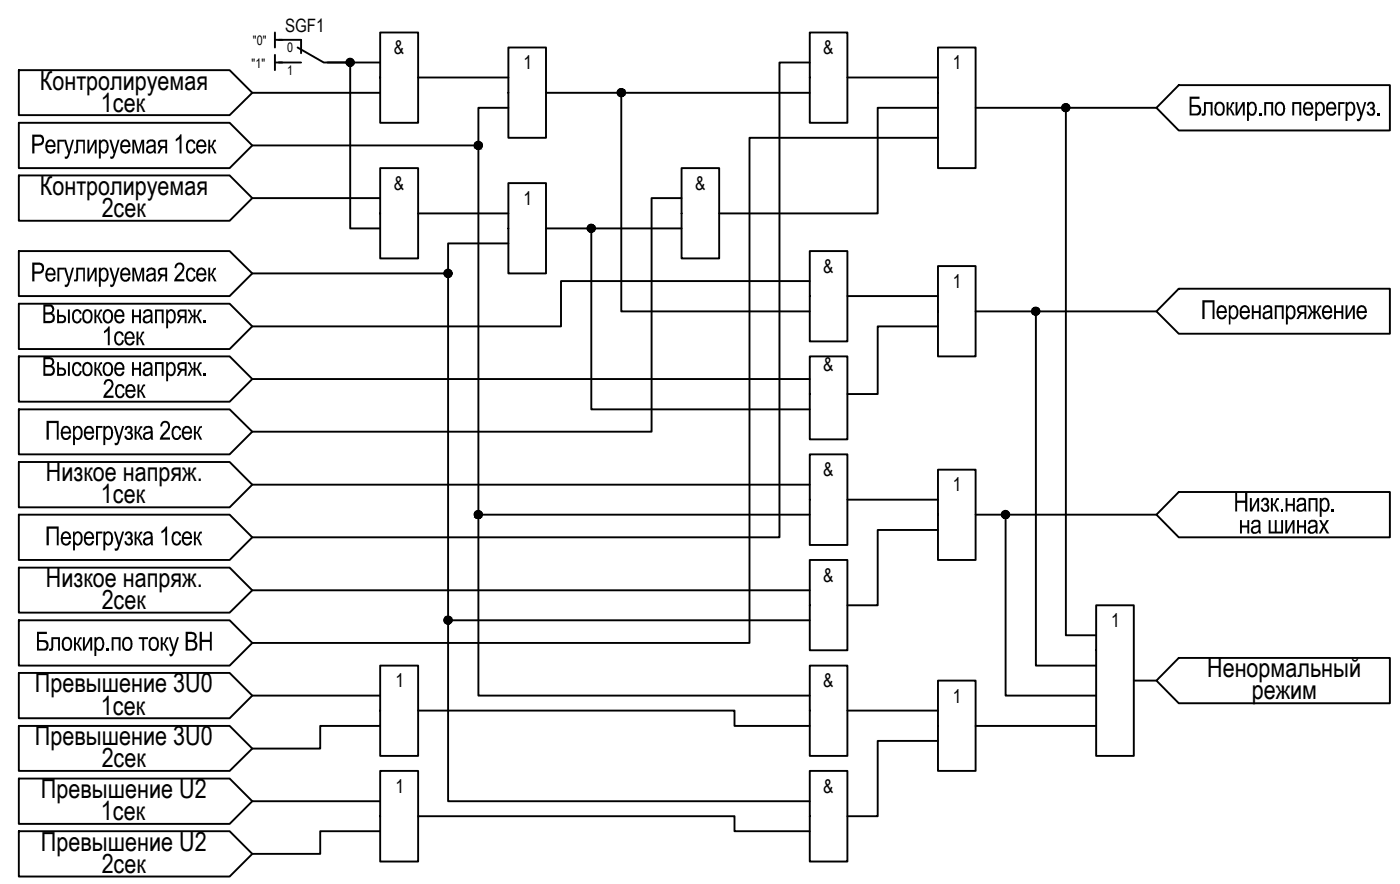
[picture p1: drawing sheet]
<svg xmlns="http://www.w3.org/2000/svg" width="186mm" height="117mm" viewBox="0 0 186 117" stroke-linecap="round" stroke-linejoin="round" font-family="sans-serif">
<!-- layer: 0 -->
<g fill="#000">
<path d="M7.6 18.5h.9v.3h-.6v1.6h-.3zM10.1 18.5h1.2v1.9h-.2v-1.6h-.7v1a.39 .39 0 0 1-.4 .6h-.2v-.3l.3-.1zM11.6 18.5h.3v1.4l.6-1.4h.3v1.9h-.2v-1.4l-.7 1.4h-.3zM17.6 18.5h.4l.4 1.5 .4-1.5h.3v1.9h-.2v-1.5l-.4 1.5h-.3l-.4-1.6v1.6h-.2zM27.6 18.5h.3v.8a.67 .67 0 0 0 .4-.6l.1-.2h.3v.3h-.2l-.2 .5a.18 .18 0 0 0-.1 .2 .18 .18 0 0 0 .2 .1l.3 .8h-.3l-.3-.8-.1-.1h-.1v.9h-.3zM162.8 13.5h.3v.8h.1l.1-.3a.52 .52 0 0 1 .4-.5h.1v.3h-.2l-.3 .6 .2 .2 .4 .7h-.3l-.4-.8h-.1v.8h-.3zM164 13.5h.3v1.4l.6-1.4h.3v1.8h-.2v-1.3l-.7 1.3h-.3zM167.1 15h.3v.3h-.3zM167.8 13.5h1.2v1.8h-.3v-1.5h-.6v1.5h-.3zM171.5 13.5h1.2v1.8h-.2v-1.5h-.7v1.5h-.3zM177.6 13.5h.9v.3h-.6v1.5h-.3zM180 13.5h.3l.4 1.5 .4-1.5h.3l-.7 2a.47 .47 0 0 1-.6 .5v-.3a.32 .32 0 0 0 .4 0 .32 .32 0 0 0 .1-.3z"/>
<path d="M181.6 13.6l.2-.1a.52 .52 0 0 1 .6 .2 .52 .52 0 0 1-.1 .7 .57 .57 0 0 1-.1 1 .57 .57 0 0 1-.8-.6h.2a.33 .33 0 0 0 .4 .3 .33 .33 0 0 0 .2-.4l-.1-.2h-.2v-.2a.28 .28 0 0 0 .3-.2 .28 .28 0 0 0-.2-.4 .28 .28 0 0 0-.3 .3h-.3zM7.6 35.5h.9v.3h-.6v1.5h-.3zM8.5 18.5h.3l.3 1.5 .5-1.5h.2l-.6 2.2a.46 .46 0 0 1-.6 .3v-.3a.32 .32 0 0 0 .4-.3zM8.5 35.5h.3l.3 1.5 .5-1.5h.2l-.6 2.1a.46 .46 0 0 1-.6 .5v-.3h.2l.3-.5zM10.1 35.5h1.2v1.8h-.2v-1.5h-.7v.9a.53 .53 0 0 1-.3 .6h-.3v-.2a.24 .24 0 0 0 .3-.1 .24 .24 0 0 0 0-.3zM11.6 35.5h.3v1.4l.6-1.4h.3v1.8h-.2v-1.3l-.7 1.3h-.3zM14.5 18.5h.3l.4 1.5 .4-1.5h.3l-.7 2.2a.41 .41 0 0 1-.6 .3v-.3a.34 .34 0 0 0 .5-.3zM14.5 35.5h.3l.4 1.5 .4-1.5h.3l-.7 2.1a.46 .46 0 0 1-.6 .5v-.3a.35 .35 0 0 0 .4-.1 .35 .35 0 0 0 .1-.4zM17.6 35.5h.4l.4 1.5 .4-1.5h.3v1.8h-.2v-1.4l-.4 1.4h-.3l-.4-1.5v1.5h-.2zM27.6 35.5h.3v.8a.47 .47 0 0 0 .3-.5l.2-.2 .3-.1v.3h-.3l-.1 .5-.1 .1 .2 .3 .3 .6h-.3l-.3-.7-.2-.1v.8h-.3zM6.2 55.8h1.6v2.5h-.3v-2.2h-1v2.2h-.3zM12.7 56.5h.9v.3h-.6v1.5h-.3z"/>
<path d="M15.1 56.5h.3l.4 1.5 .4-1.5h.3l-.7 2a.47 .47 0 0 1-.6 .5v-.2a.35 .35 0 0 0 .4-.1 .35 .35 0 0 0 .1-.4zM16.6 56.7a.53 .53 0 0 1 .8-.1 .53 .53 0 0 1 0 .8h.1a.58 .58 0 0 1-.2 1 .58 .58 0 0 1-.8-.6h.2a.33 .33 0 0 0 .5 .3 .33 .33 0 0 0 0-.6h-.3v-.2a.27 .27 0 0 0 .4-.2 .27 .27 0 0 0-.1-.3 .27 .27 0 0 0-.4 .2v.1l-.2-.1zM17.5 41.1h.3v.7h.7v-.7h.2v1.8h-.2v-.8h-.7v.8h-.3zM17.5 48h.3v.8h.7v-.8h.2v1.9h-.2v-.8h-.7v.8h-.3zM17.9 56.5h.2v.8a.47 .47 0 0 0 .4-.5l.1-.2 .3-.1v.3h-.2l-.2 .5-.1 .1 .3 .3 .3 .6h-.3l-.4-.7-.1-.1-.1 .8h-.2zM18.1 44h.3v.8l.1-.1 .2-.2a.51 .51 0 0 1 .4-.5v.2l-.2 .1-.1 .5-.2 .1 .3 .2 .3 .7h-.3l-.4-.8h-.1v.8h-.3zM18.2 51h.3v.8l.2-.1 .1-.2a.5 .5 0 0 1 .5-.5v.3a.23 .23 0 0 0-.3 .2l-.1 .3-.2 .1h.2l.4 .9h-.2l-.5-.8h-.1v.8h-.3zM20.6 41.1h1.1v1.8h-.2v-1.6h-.7v1.6h-.2zM20.6 48h1.1v1.9h-.2v-1.6h-.7v1.6h-.2zM25.7 56.5h.3v.8l.2-.1 .1-.3a.38 .38 0 0 1 .5-.4v.3a.74 .74 0 0 0-.5 .6h-.1l.3 .3 .3 .6h-.3l-.3-.6-.2-.2v.8h-.3zM24.9 41.1a.67 .67 0 0 1 .6 .6l.2 .2v-.8h.3v.8l.1-.1 .1-.2a.59 .59 0 0 1 .5-.5l.1 .2-.3 .1-.1 .4-.2 .1 .3 .3 .3 .7h-.3l-.5-.9v.9h-.3v-.9l-.2 .2-.4 .7h-.2l.3-.7 .3-.3-.2-.1-.2-.4-.2-.1zM24.9 48a.59 .59 0 0 1 .5 .6l.1 .2h.2v-.8h.3v.8h.2l.1-.3a.44 .44 0 0 1 .5-.5v.3a.23 .23 0 0 0-.3 .2l-.1 .3-.2 .1 .3 .3 .3 .7h-.3l-.3-.7-.2-.2v.9h-.3v-.9l-.3 .2-.3 .7h-.2l.3-.8 .3-.2-.2-.1-.1-.3a.18 .18 0 0 0-.1-.2 .18 .18 0 0 0-.2 0z"/>
<path d="M169.2 40.5h1.2v1.8h-.3v-1.5h-.6v1.5h-.3zM173.6 40.5a.51 .51 0 0 1 .5 .6l.1 .2h.1v-.8h.3v.8h.2l.1-.3a.5 .5 0 0 1 .5-.5v.3a.23 .23 0 0 0-.3 .2l-.1 .3-.2 .1 .3 .3 .3 .6h-.2l-.4-.7-.2-.1v.8h-.3v-.8l-.1 .1-.4 .7h-.3l.4-.7 .2-.2-.3-.4a.18 .18 0 0 0 0-.2 .18 .18 0 0 0-.2 0zM177.1 40.5h.2v.8h.8v-.8h.2v1.8h-.2v-.8h-.8v.8h-.2zM178.6 40.5h.3v1.4l.7-1.4h.2v1.8h-.2v-1.3l-.7 1.3h-.3zM6.2 69.8h1.6v2.5h-.3v-2.2h-1v2.2h-.3zM12.7 70.5h.9v.3h-.6v1.5h-.3zM15.1 70.5h.3l.4 1.5 .4-1.5h.3l-.7 2.1a.42 .42 0 0 1-.6 .4v-.2a.35 .35 0 0 0 .4-.1 .35 .35 0 0 0 .1-.4zM16.7 70.6a.54 .54 0 0 1 .8 .1 .54 .54 0 0 1-.1 .7l.2 .2v.4a.56 .56 0 0 1-.6 .4 .56 .56 0 0 1-.5-.6l.2-.1a.34 .34 0 0 0 .4 .4 .34 .34 0 0 0 .3-.5l-.1-.1h-.4v-.2a.29 .29 0 0 0 .5-.1 .29 .29 0 0 0-.2-.4 .29 .29 0 0 0-.4 .2h-.2zM17.9 70.5h.2v.8a.67 .67 0 0 0 .4-.6l.1-.1 .3-.1v.3l-.2 .1-.2 .3-.1 .2 .2 .3 .4 .6h-.3l-.4-.7-.1-.1-.1 .8h-.2zM25.7 70.5h.3v.8a.54 .54 0 0 0 .4-.5l.2-.3h.2v.3a.44 .44 0 0 0-.4 .4l-.2 .2 .3 .2 .3 .7h-.3l-.3-.6-.1-.2h-.1v.8h-.3zM164 65.4h.2v1h1.1v-1h.3v2.5h-.3v-1.2h-1.1v1.2h-.2zM164.6 69h.2v.7h.8v-.7h.2v1.8h-.2v-.8h-.8v.8h-.2z"/>
<path d="M165.9 66.1h.3v1.3l.7-1.3h.2v1.8h-.2v-1.4l-.7 1.4h-.3zM167.5 66.2h.1a.51 .51 0 0 1 .7 0 .51 .51 0 0 1 0 .7 .57 .57 0 0 1-.1 1 .57 .57 0 0 1-.9-.6h.3a.34 .34 0 0 0 .3 .3 .34 .34 0 0 0 .3-.3l-.1-.2-.3-.1v-.2a.28 .28 0 0 0 .4-.2 .28 .28 0 0 0-.3-.3 .28 .28 0 0 0-.3 .3l-.2-.1zM168.4 69h.3v1.5h.5v-1.5h.3v1.5h.6v-1.5h.2v1.8h-1.9zM168.7 66.1h.3v.7h.2l.1-.3a.44 .44 0 0 1 .4-.4h.1v.2a.19 .19 0 0 0-.2 0 .19 .19 0 0 0-.1 .2l-.1 .3-.2 .2 .2 .1 .4 .8h-.3l-.4-.9h-.1v.9h-.3zM170.6 69h.3v1.4l.7-1.4h.2v1.8h-.2v-1.4l-.7 1.4h-.3zM172.2 69h.2v.7h.7v-.7h.3v1.8h-.3v-.8h-.7v.8h-.2zM173.7 66.1h1.2v1.8h-.3v-1.6h-.7v1.6h-.2zM175.1 69h.3l.3 .6 .4-.6h.3l-.5 .8 .5 1h-.3l-.4-.7-.4 .7h-.2l.5-1zM9.8 84.5h.3v.8l.2-.1v-.2a.52 .52 0 0 1 .5-.5v.3h-.2l-.1 .5-.2 .1 .2 .2 .4 .7h-.3l-.4-.8h-.1v.8h-.3zM11 84.5h.3v1.4l.6-1.4h.3v1.8h-.2v-1.3l-.7 1.3h-.3zM14.1 86h.3v.3h-.3zM14.8 84.5h1.2v1.8h-.3v-1.5h-.6v1.5h-.3z"/>
<path d="M18.4 84.5h1.2v.3h-.5v1.5h-.2v-1.5h-.5zM21.3 84.5h.3v.8a.47 .47 0 0 0 .3-.5l.2-.2 .3-.1v.3h-.3v.4a.24 .24 0 0 0-.2 .2 .24 .24 0 0 0 .2 .2l.3 .7h-.3l-.4-.8h-.1v.8h-.3zM22.4 84.5h.3l.4 1.5 .4-1.5h.3l-.7 2.1a.4 .4 0 0 1-.6 .4v-.3a.34 .34 0 0 0 .4-.3zM26.5 83.8h.3v1.1h1.1v-1.1h.2v2.5h-.2v-1.1h-1.1v1.1h-.3z"/>
<path d="M6.2 18.7l.2-.2h.4a.8 .8 0 0 1 .6 1l-1.1 .1a.44 .44 0 0 0 .3 .5 .44 .44 0 0 0 .5-.3h.3a.69 .69 0 0 1-.8 .6 .69 .69 0 0 1-.6-.8v-.4zM6.4 19l-.1 .3h.8a.41 .41 0 0 0-.2-.5 .41 .41 0 0 0-.5 .2z"/>
<path d="M16.2 18.7a.72 .72 0 0 1 .8-.1 .72 .72 0 0 1 .3 .8v.1l-1.1 .1a.44 .44 0 0 0 .3 .5 .44 .44 0 0 0 .6-.3h.2l-.1 .2a.68 .68 0 0 1-.8 .3 .68 .68 0 0 1-.4-.8v-.4zM16.4 18.8l-.2 .5h.9a.43 .43 0 0 0-.2-.5 .43 .43 0 0 0-.5 0z"/>
<path d="M21 18.7l.3-.2h.9v1.9h-.3v-.8l-.4 .1-.3 .7h-.3l.3-.6 .2-.2a.57 .57 0 0 1-.4-.9zM21.3 18.8a.34 .34 0 0 0 0 .4 .34 .34 0 0 0 .3 .2h.3v-.6z"/>
<path d="M165.5 13.5h.3v.3a.56 .56 0 0 1 .7-.2 .56 .56 0 0 1 .3 .6v.4l-.1 .4a.52 .52 0 0 1-.4 .4 .52 .52 0 0 1-.5-.3v.9h-.3zM165.9 13.9l-.1 .2v.3a.51 .51 0 0 0 .5 .7l.2-.3 .1-.5a.46 .46 0 0 0-.5-.5z"/>
<path d="M169.4 13.7l.4-.2a.81 .81 0 0 1 .8 1.1l-.1 .3a.68 .68 0 0 1-.9 .4 .68 .68 0 0 1-.4-.8v-.4zM169.7 13.8l-.2 .3v.5a.45 .45 0 0 0 .5 .5 .45 .45 0 0 0 .3-.6v-.2a.47 .47 0 0 0-.6-.5z"/>
<path d="M173.1 13.7h.1a.67 .67 0 0 1 .8-.1 .67 .67 0 0 1 .3 .7v.2h-1.1a.44 .44 0 0 0 .2 .5 .44 .44 0 0 0 .5 0l.2-.2h.2l-.1 .3a.69 .69 0 0 1-.8 .2 .69 .69 0 0 1-.4-.7v-.6zM173.4 13.9l-.2 .4 .8-.1a.39 .39 0 0 0-.2-.4 .39 .39 0 0 0-.4 .1z"/>
<path d="M174.6 13.5h.2v.3a.6 .6 0 0 1 .7-.2 .6 .6 0 0 1 .4 .7l-.1 .7a.52 .52 0 0 1-.4 .4 .52 .52 0 0 1-.6-.3v.9h-.2zM175 13.8l-.2 .4v.4a.39 .39 0 0 0 .4 .5 .39 .39 0 0 0 .4-.4v-.6a.35 .35 0 0 0-.2-.3 .35 .35 0 0 0-.4 0z"/>
<path d="M176.2 13.7a.68 .68 0 0 1 .9-.1 .68 .68 0 0 1 .3 .8v.1h-1.1v.2a.4 .4 0 0 0 .4 .4 .4 .4 0 0 0 .4-.3l.2 .1a.68 .68 0 0 1-.8 .5 .68 .68 0 0 1-.5-.9v-.4zM176.4 13.9l-.1 .4h.8a.43 .43 0 0 0-.2-.5 .43 .43 0 0 0-.5 .1z"/>
<path d="M178.6 13.5h.3v.3a.55 .55 0 0 1 .6-.3 .55 .55 0 0 1 .4 .5v.6l-.2 .5a.51 .51 0 0 1-.8 0v.9h-.3zM179 13.8l-.1 .3v.3a.43 .43 0 0 0 .1 .6 .43 .43 0 0 0 .5-.1l.1-.6a.41 .41 0 0 0-.4-.5z"/>
<path d="M4.3 17.9h.8a.72 .72 0 0 1 .7 .3 .72 .72 0 0 1-.1 .8l-.3 .3h-.8v1.1h-.3zM4.6 18.2v.8h.5a.45 .45 0 0 0 .5-.4 .45 .45 0 0 0-.5-.4z"/>
<path d="M4.3 34.8h.9a.75 .75 0 0 1 .6 .7 .75 .75 0 0 1-.4 .8h-.8v1h-.3zM4.6 35.1v.9h.5a.45 .45 0 0 0 .5-.4 .45 .45 0 0 0-.5-.5z"/>
<path d="M6.2 35.8a.69 .69 0 0 1 .9-.2 .69 .69 0 0 1 .3 .8v.1h-1.1l.1 .3a.39 .39 0 0 0 .4 .3 .39 .39 0 0 0 .3-.4l.3 .1-.2 .3a.69 .69 0 0 1-.8 .2 .69 .69 0 0 1-.4-.8l.1-.5zM6.5 35.8l-.2 .3v.2l.8-.1a.44 .44 0 0 0-.6-.4z"/>
<path d="M13.1 18.5h.3v.2a.6 .6 0 0 1 .7-.1 .6 .6 0 0 1 .3 .7v.5l-.2 .3a.45 .45 0 0 1-.4 .3 .45 .45 0 0 1-.4-.3v.9h-.3zM13.6 18.7l-.2 .4v.6a.39 .39 0 0 0 .4 .4 .39 .39 0 0 0 .3-.5v-.3a.45 .45 0 0 0-.5-.6z"/>
<path d="M13.1 35.5h.3v.3a.56 .56 0 0 1 .6-.2 .56 .56 0 0 1 .4 .5v.8a.55 .55 0 0 1-.4 .4 .55 .55 0 0 1-.6-.1v.9h-.3zM13.5 35.8l-.1 .3v.5a.41 .41 0 0 0 .4 .5 .41 .41 0 0 0 .3-.5v-.3a.4 .4 0 0 0-.1-.5 .4 .4 0 0 0-.5 0z"/>
<path d="M16.1 35.8l.2-.2a.72 .72 0 0 1 .8 .1 .72 .72 0 0 1 .2 .7v.1h-1.1v.2a.43 .43 0 0 0 .4 .4 .43 .43 0 0 0 .5-.4l.2 .1v.1a.68 .68 0 0 1-.9 .4 .68 .68 0 0 1-.4-.8zM16.5 35.8l-.2 .2-.1 .3 .9-.1a.45 .45 0 0 0-.6-.4z"/>
<path d="M19.5 18.7h.1a.62 .62 0 0 1 .7-.2 .62 .62 0 0 1 .4 .7v1.2h-.2l-.1-.3a.57 .57 0 0 1-.9 .2 .57 .57 0 0 1 .1-.9l.3-.1a.34 .34 0 0 0 .5-.4 .39 .39 0 0 0-.4-.2 .39 .39 0 0 0-.3 .4l-.3-.1zM19.8 19.6a.34 .34 0 0 0 0 .5 .34 .34 0 0 0 .5-.2l.1-.5z"/>
<path d="M19.5 35.7l.3-.2h.4a.48 .48 0 0 1 .5 .7v1.1h-.2l-.1-.2v.1a.55 .55 0 0 1-1-.1 .55 .55 0 0 1 .6-.8 .31 .31 0 0 0 .3-.1 .31 .31 0 0 0 .1-.3 .38 .38 0 0 0-.4-.1 .38 .38 0 0 0-.3 .3h-.3zM19.8 36.6a.33 .33 0 0 0 0 .5 .33 .33 0 0 0 .5-.2l.1-.5z"/>
<path d="M21 35.8l.4-.3h.8v1.8h-.3v-.6h-.3l-.4 .6h-.3l.3-.6 .2-.1a.62 .62 0 0 1-.4-.8zM21.3 35.8a.35 .35 0 0 0-.1 .5 .35 .35 0 0 0 .4 .1h.3v-.6z"/>
<path d="M8.2 56.8l.1-.1a.66 .66 0 0 1 .7-.1 .66 .66 0 0 1 .4 .6v.3h-1.1a.43 .43 0 0 0 .3 .6 .43 .43 0 0 0 .5-.3v-.1l.3 .1-.1 .3-.4 .3a.83 .83 0 0 1-.9-1zM8.5 56.8l-.2 .5 .8-.1a.41 .41 0 0 0-.2-.4 .41 .41 0 0 0-.4 0z"/>
<path d="M9.7 56.5h.2v.3a.55 .55 0 0 1 .6-.3 .55 .55 0 0 1 .4 .6l.1 .6-.2 .4a.48 .48 0 0 1-.8 .1v.8h-.3zM10.2 56.8l-.3 .4v.3a.41 .41 0 0 0 .2 .5 .41 .41 0 0 0 .5-.1l.1-.5a.48 .48 0 0 0-.5-.6z"/>
<path d="M11.3 56.7l.2-.1a.71 .71 0 0 1 .8 .1 .71 .71 0 0 1 .2 .7v.1l-1.1 .1a.44 .44 0 0 0 .2 .5 .44 .44 0 0 0 .6-.2v-.2l.3 .1-.1 .1a.68 .68 0 0 1-.8 .4 .68 .68 0 0 1-.5-.8v-.4zM11.6 56.8l-.2 .2v.3h.8a.45 .45 0 0 0-.6-.5z"/>
<path d="M13.8 41.3a.66 .66 0 0 1 .8-.2 .66 .66 0 0 1 .4 .7v.4a.68 .68 0 0 1-.8 .7 .68 .68 0 0 1-.6-.8v-.5zM14.1 41.4l-.2 .1v.4a.51 .51 0 0 0 .1 .6 .51 .51 0 0 0 .6 .1l.1-.3v-.7a.45 .45 0 0 0-.6-.2z"/>
<path d="M13.8 48.3l.2-.2a.72 .72 0 0 1 1 .7v.6l-.2 .2a.68 .68 0 0 1-.8 .2 .68 .68 0 0 1-.4-.7v-.5zM14.1 48.3l-.2 .4v.4a.44 .44 0 0 0 .5 .5 .44 .44 0 0 0 .3-.5v-.1a.52 .52 0 0 0-.6-.7z"/>
<path d="M13.7 56.5h.3v.3a.56 .56 0 0 1 .7-.2 .56 .56 0 0 1 .3 .6l-.1 .7a.55 .55 0 0 1-.3 .4 .55 .55 0 0 1-.6-.1v.8h-.3zM14.1 56.8l-.1 .3v.5a.41 .41 0 0 0 .4 .5 .41 .41 0 0 0 .3-.6v-.1a.44 .44 0 0 0-.1-.5 .44 .44 0 0 0-.5-.1z"/>
<path d="M15.3 41.3h.1a.66 .66 0 0 1 .8-.2 .66 .66 0 0 1 .3 .8v.1h-1.1v.2a.43 .43 0 0 0 .4 .4 .43 .43 0 0 0 .5-.3h.2a.68 .68 0 0 1-.7 .6 .68 .68 0 0 1-.6-.7v-.5zM15.7 41.3l-.2 .3v.2h.8a.45 .45 0 0 0-.6-.5z"/>
<path d="M15.4 48.2l.1-.1a.73 .73 0 0 1 .8 .1 .73 .73 0 0 1 .2 .9h-1.1l.1 .1a.4 .4 0 0 0 .3 .5 .4 .4 0 0 0 .5-.4h.2l-.1 .3a.69 .69 0 0 1-.8 .2 .69 .69 0 0 1-.4-.7v-.6zM15.6 48.3l-.1 .3v.2h.8a.42 .42 0 0 0-.2-.4 .42 .42 0 0 0-.5-.1z"/>
<path d="M19.1 41.2l.2-.1 .3-.1a.54 .54 0 0 1 .6 .7v1l.1 .2h-.3v-.2h-.1a.56 .56 0 0 1-.9-.2 .56 .56 0 0 1 .7-.7 .28 .28 0 0 0 .3-.3 .28 .28 0 0 0-.4-.2h-.2l-.2 .3h-.2zM19.3 42.1a.33 .33 0 0 0 .1 .5 .33 .33 0 0 0 .5-.1l.1-.3v-.3z"/>
<path d="M19.1 48.3a.69 .69 0 0 1 1.1 0v1.4l.1 .2h-.3v-.3l-.3 .2a.53 .53 0 0 1-.8-.3 .53 .53 0 0 1 .6-.7h.1a.3 .3 0 0 0 .4-.3 .3 .3 0 0 0-.5-.2l-.2 .1-.1 .2h-.2zM19.3 49.1a.35 .35 0 0 0 .2 .6 .35 .35 0 0 0 .4-.3l.1-.3a.15 .15 0 0 0-.1-.1 .15 .15 0 0 0-.2 .1z"/>
<path d="M19.1 56.8a.73 .73 0 0 1 1.1 0l.1 1.5h-.2l-.1-.2-.3 .2a.53 .53 0 0 1-.8-.4 .53 .53 0 0 1 .7-.6 .26 .26 0 0 0 .3-.1 .26 .26 0 0 0 0-.3v-.1a.38 .38 0 0 0-.4 0 .38 .38 0 0 0-.2 .3h-.3zM19.3 57.6a.31 .31 0 0 0 0 .4 .31 .31 0 0 0 .3 .2v-.1a.45 .45 0 0 0 .3-.7z"/>
<path d="M22.1 41.1h.2v.2a.54 .54 0 0 1 .6-.2 .54 .54 0 0 1 .4 .5v.7a.54 .54 0 0 1-.4 .6 .54 .54 0 0 1-.6-.2v.9h-.2zM22.4 41.4l-.1 .4v.3a.47 .47 0 0 0 .5 .5l.3-.4v-.4a.41 .41 0 0 0-.2-.5 .41 .41 0 0 0-.5 .1z"/>
<path d="M22.1 48h.2v.3a.55 .55 0 0 1 .6-.2 .55 .55 0 0 1 .4 .5v.7l-.1 .3a.52 .52 0 0 1-.9 .1v.9h-.2zM22.5 48.3l-.2 .3v.5a.43 .43 0 0 0 .2 .5 .43 .43 0 0 0 .5-.1l.1-.7a.45 .45 0 0 0-.6-.5z"/>
<path d="M23.6 41.2l.3-.1h.9v1.8h-.3v-.7h-.4l-.3 .7h-.3l.2-.6 .3-.2a.55 .55 0 0 1-.4-.9zM23.9 41.4a.33 .33 0 0 0-.1 .4 .33 .33 0 0 0 .4 .1h.3v-.6z"/>
<path d="M23.6 48.3l.4-.3h.8v1.9h-.3v-.7h-.3l-.4 .7h-.3l.4-.8a.64 .64 0 0 1-.3-.8zM23.8 48.4a.37 .37 0 0 0 0 .4 .37 .37 0 0 0 .4 .1h.3v-.6z"/>
<path d="M170.7 40.5h.2v.3l.2-.2a.61 .61 0 0 1 .6 0 .61 .61 0 0 1 .3 .7l-.1 .6a.55 .55 0 0 1-.4 .4 .55 .55 0 0 1-.6-.1v.8h-.2zM171.2 40.8l-.3 .3v.5a.39 .39 0 0 0 .4 .5 .39 .39 0 0 0 .4-.5v-.5a.39 .39 0 0 0-.5-.3z"/>
<path d="M172.2 40.8l.4-.3h.8v1.8h-.3v-.7h-.3l-.4 .7h-.3l.5-.7a.59 .59 0 0 1-.4-.8zM172.5 40.8a.34 .34 0 0 0 0 .4 .34 .34 0 0 0 .3 .2h.3v-.6z"/>
<path d="M175.7 40.6h.1a.73 .73 0 0 1 .8 .1 .73 .73 0 0 1 .2 .7v.1h-1.1l.1 .2a.4 .4 0 0 0 .4 .4 .4 .4 0 0 0 .4-.4l.2 .1v.2a.71 .71 0 0 1-.9 .3 .71 .71 0 0 1-.4-.8v-.5zM175.9 40.8l-.2 .5h.9a.42 .42 0 0 0-.2-.5 .42 .42 0 0 0-.5 0z"/>
<path d="M180.2 40.8l.1-.1a.63 .63 0 0 1 .7-.1 .63 .63 0 0 1 .4 .6v.3h-1.1v.2a.4 .4 0 0 0 .4 .4 .4 .4 0 0 0 .4-.4l.3 .1a.69 .69 0 0 1-.8 .6 .69 .69 0 0 1-.6-.8l.1-.6zM180.5 40.8l-.2 .5h.8a.42 .42 0 0 0-.1-.5 .42 .42 0 0 0-.5 0z"/>
<path d="M8.2 70.8h.1a.67 .67 0 0 1 .7-.2 .67 .67 0 0 1 .4 .7v.2h-1.1l.1 .3a.38 .38 0 0 0 .4 .3 .38 .38 0 0 0 .3-.4l.3 .1v.2a.68 .68 0 0 1-.9 .3 .68 .68 0 0 1-.4-.7v-.5zM8.6 70.8l-.2 .2-.1 .2h.8a.42 .42 0 0 0-.5-.4z"/>
<path d="M9.7 70.5h.2v.3a.55 .55 0 0 1 .6-.3 .55 .55 0 0 1 .4 .6l.1 .6-.3 .5a.45 .45 0 0 1-.7-.1v.9h-.3zM10.1 70.8l-.2 .4v.4a.39 .39 0 0 0 .2 .4 .39 .39 0 0 0 .5 0l.1-.3v-.5a.43 .43 0 0 0-.2-.4 .43 .43 0 0 0-.4 0z"/>
<path d="M11.3 70.7l.1-.1a.68 .68 0 0 1 .8 0 .68 .68 0 0 1 .3 .8v.1h-1.1a.44 .44 0 0 0 .2 .5 .44 .44 0 0 0 .6-.1v-.2l.3 .1-.1 .1a.68 .68 0 0 1-.8 .4 .68 .68 0 0 1-.5-.8v-.4zM11.6 70.8l-.2 .4h.8a.4 .4 0 0 0-.2-.4 .4 .4 0 0 0-.4 0z"/>
<path d="M13.7 70.5h.3v.2a.58 .58 0 0 1 .7-.1 .58 .58 0 0 1 .3 .6l-.1 .7a.53 .53 0 0 1-.4 .5 .53 .53 0 0 1-.5-.3v.9h-.3zM14.1 70.8l-.1 .3v.4a.41 .41 0 0 0 .3 .6 .41 .41 0 0 0 .4-.5v-.3a.42 .42 0 0 0-.1-.4 .42 .42 0 0 0-.5-.1z"/>
<path d="M19.2 70.6l.3-.1h.3a.59 .59 0 0 1 .5 .7v1.1h-.2l-.1-.2-.1 .1a.56 .56 0 0 1-.9-.2 .56 .56 0 0 1 .6-.7h.1a.29 .29 0 0 0 .3-.4 .29 .29 0 0 0-.4-.2l-.3 .2v.2l-.3-.1zM19.4 71.6a.33 .33 0 0 0 0 .5 .33 .33 0 0 0 .5-.1l.1-.6z"/>
<path d="M166.2 69.1l.4-.1a.53 .53 0 0 1 .6 .1 .53 .53 0 0 1 .1 .5l.1 1.2h-.3v-.2l-.2 .1a.54 .54 0 0 1-.9-.3 .54 .54 0 0 1 .7-.6v-.1a.28 .28 0 0 0 .4-.3 .28 .28 0 0 0-.5-.2l-.2 .1-.1 .2h-.2zM166.4 70.1a.35 .35 0 0 0 .2 .5 .35 .35 0 0 0 .4-.3v-.4z"/>
<path d="M173.7 69.2a.63 .63 0 0 1 .8-.3 .63 .63 0 0 1 .4 .7v1l.1 .2h-.3l-.1-.2a.55 .55 0 0 1-1-.1 .55 .55 0 0 1 .6-.7v-.1a.29 .29 0 0 0 .4-.3 .29 .29 0 0 0-.4-.2l-.3 .1v.2h-.3zM174 70a.33 .33 0 0 0 0 .5 .33 .33 0 0 0 .5-.1l.1-.5z"/>
<path d="M175.2 66.1h.2v.1a.59 .59 0 0 1 .7-.1 .59 .59 0 0 1 .3 .7l.1 .3-.2 .5a.51 .51 0 0 1-.9 .1v.9h-.2zM175.7 66.3l-.3 .4v.5a.4 .4 0 0 0 .5 .4 .4 .4 0 0 0 .3-.5v-.3a.52 .52 0 0 0-.4-.6z"/>
<path d="M12.5 84.5h.3v.2a.58 .58 0 0 1 .7-.1 .58 .58 0 0 1 .3 .6v.5a.58 .58 0 0 1-.3 .6 .58 .58 0 0 1-.7-.2v.9h-.3zM13 84.7l-.2 .4v.5a.39 .39 0 0 0 .4 .5 .39 .39 0 0 0 .3-.5l.1-.3a.46 .46 0 0 0-.5-.6z"/>
<path d="M16.4 84.7l.4-.2a.84 .84 0 0 1 .8 1.1l-.1 .3-.1 .2a.67 .67 0 0 1-.9 .2 .67 .67 0 0 1-.3-.8v-.4zM16.7 84.8l-.2 .3v.5a.45 .45 0 0 0 .5 .5 .45 .45 0 0 0 .3-.6v-.2a.46 .46 0 0 0-.1-.4 .46 .46 0 0 0-.5-.1z"/>
<path d="M19.9 84.7l.4-.2a.84 .84 0 0 1 .8 1.1l-.1 .4a.68 .68 0 0 1-.9 .3 .68 .68 0 0 1-.4-.8v-.4zM20.2 84.8l-.2 .3v.5a.44 .44 0 0 0 .5 .5 .44 .44 0 0 0 .3-.6v-.2a.46 .46 0 0 0-.1-.4 .46 .46 0 0 0-.5-.1z"/>
<path d="M24.6 83.8l1 .1a.62 .62 0 0 1 .5 .4 .62 .62 0 0 1-.3 .7l.2 .1a.69 .69 0 0 1 .2 .8 .69 .69 0 0 1-.8 .4h-.8zM24.9 84.1v.8h.5a.39 .39 0 0 0 .4-.4 .39 .39 0 0 0-.5-.4zM24.9 85.2v.9h.5a.45 .45 0 0 0 .5-.5 .45 .45 0 0 0-.5-.4z"/>
</g>
<g fill="none" stroke="#000" stroke-width=".25">
<path d="M2.5 16.3h28l3 3-3 3h-28zM2.5 9.3h28l3 3-3 3h-28zM33.5 12.3h17M36.5 4.3v2M36.5 7.3v2M36.5 5.3h1M36.5 8.3h1M43.5 8.3h7M46.5 8.3v22h4M50.5 4.3h5v12h-5zM55.5 10.3h12M63.5 19.3v49h44"/>
<path d="M67.5 6.3h5v12h-5zM67.5 14.3h-4v5h-30M72.5 12.3h35M82.5 12.3v29h25M107.5 4.3h5v12h-5zM107.5 8.3h-4v63h-70M112.5 10.3h12M124.5 6.3h5v16h-5zM124.5 14.3h-8v14h-21M124.5 18.3h-25v67h-66M129.5 14.3h24M141.5 14.3v70h4"/>
<path d="M156.5 11.3h28v6h-28l-3-3zM2.5 33.3h28l3 3-3 3h-28zM2.5 23.3h28l3 3-3 3h-28zM33.5 26.3h17M50.5 22.3h5v12h-5zM55.5 28.3h12M59.5 36.3v46h48M67.5 24.3h5v12h-5zM67.5 32.3h-8v4h-26M72.5 30.3h18M78.5 30.3v24h29M90.5 22.3h5v12h-5z"/>
<path d="M90.5 26.3h-4v31h-53M107.5 33.3h5v12h-5zM107.5 37.3h-33v6h-41M112.5 39.3h12M124.5 35.3h5v12h-5zM156.5 38.3h28v6h-28l-3-3zM2.5 40.3h28l3 3-3 3h-28zM2.5 47.3h28l3 3-3 3h-28zM2.5 54.3h28l3 3-3 3h-28zM33.5 50.3h74M107.5 47.3h5v11h-5zM124.5 43.3h-8v9h-4"/>
<path d="M129.5 41.3h24M137.5 41.3v47h8M2.5 61.3h28l3 3-3 3h-28zM2.5 75.3h28l3 3-3 3h-28zM2.5 68.3h28l3 3-3 3h-28zM33.5 78.3h74M33.5 64.3h74M63.5 68.3v24h44M107.5 60.3h5v12h-5zM107.5 74.3h5v12h-5zM112.5 66.3h12M124.5 62.3h5v12h-5z"/>
<path d="M124.5 70.3h-8v10h-4M129.5 68.3h24M133.5 68.3v24h12M156.5 65.3h28v6h-28l-3-3zM2.5 82.3h28l3 3-3 3h-28zM2.5 89.3h28l3 3-3 3h-28zM2.5 96.3h28l3 3-3 3h-28zM33.5 92.3h17M50.5 88.3h5v12h-5zM50.5 96.3h-8v3h-9M55.5 94.3h42v2h10M59.5 82.3v24h48"/>
<path d="M107.5 88.3h5v12h-5zM112.5 94.3h12M124.5 90.3h5v12h-5zM124.5 98.3h-8v10h-4M129.5 96.3h16M145.5 80.3h5v20h-5zM150.5 90.3h3M156.5 87.3h28v6h-28l-3-3zM2.5 103.3h28l3 3-3 3h-28zM2.5 110.3h28l3 3-3 3h-28zM33.5 106.3h17M50.5 102.3h5v12h-5z"/>
<path d="M50.5 110.3h-8v3h-9M55.5 108.3h42v2h10M107.5 102.3h5v12h-5z"/>
<circle cx="46.5" cy="8.3" r=".49"/>
<circle cx="63.5" cy="19.3" r=".49"/>
<circle cx="82.4" cy="12.3" r=".49"/>
<circle cx="141.5" cy="14.3" r=".49"/>
<circle cx="59.5" cy="36.3" r=".49"/>
<circle cx="78.5" cy="30.3" r=".49"/>
<circle cx="137.5" cy="41.3" r=".49"/>
<circle cx="63.5" cy="68.3" r=".49"/>
<circle cx="133.5" cy="68.3" r=".49"/>
<circle cx="59.5" cy="82.3" r=".49"/>
</g>
<path d="M37 5.3h3v1.8M37 8.3h3M39.5 6.3l3.5 2h3" fill="none" stroke="#000" stroke-width=".25"/>
<!-- layer: 0 -->
<g fill="#000" stroke="#000" stroke-width=".13">
<path d="M46.4 8.8h.2zM46.4 7.8h.2zM63.4 19.8h.2zM63.4 18.8h.1zM82.3 12.8h.3zM82.4 11.8h.2zM141.4 14.8h.2zM141.4 13.8h.2zM59.4 36.8h.2zM59.4 35.8h.2zM78.4 30.8h.2zM78.4 29.8h.1z"/>
<path d="M137.4 41.8h.2zM137.4 40.8h.1zM63.4 68.8h.2zM63.4 67.8h.1zM133.4 68.8h.2zM133.4 67.8h.2zM59.4 82.8h.2zM59.4 81.8h.2z"/>
<path d="M46.4 8.8h.2zM46.4 8.8h.2z"/>
<path d="M46.4 7.8h.2zM46.4 7.8h.2z"/>
<path d="M46.4 7.8h.3zM46.3 7.8h.4z"/>
<path d="M46.3 7.8l.4 .1zM46.3 7.8l.4 .1z"/>
<path d="M46.3 8.8h.4zM46.3 8.8h.3z"/>
<path d="M46.2 7.9h.6zM46.2 7.9h.6z"/>
<path d="M46.2 8.7h.5zM46.2 8.7l.5 .1z"/>
<path d="M46.2 7.9l.6 .1zM46.2 7.9l.6 .1z"/>
<path d="M46.2 8.7h.6zM46.2 8.7h.5z"/>
<path d="M46.1 8h.8zM46.1 8h.8z"/>
<path d="M46.1 8.6h.7zM46.1 8.6l.7 .1z"/>
<path d="M46.1 8h.8zM46.1 8h.8z"/>
<path d="M46.1 8.6h.8zM46.1 8.6h.7z"/>
<path d="M46.1 8l.8 .1v-.1zM46.1 8l.8 .1h-.9z"/>
<path d="M46.1 8.5h.8zM46.1 8.5l.8 .1z"/>
<path d="M46 8.1l.9 .1zM46 8.1l.9 .1z"/>
<path d="M46 8.2h1h-.1zM46 8.2h1h-1z"/>
<path d="M46 8.4l.9 .1v-.1zM46 8.4l.9 .1h-.9z"/>
<path d="M46 8.5h.9zM46 8.5h.9z"/>
<path d="M46 8.2l1 .1zM46 8.2l1 .1z"/>
<path d="M46 8.3l1 .1v-.1zM46 8.3l1 .1h-1z"/>
<path d="M46 8.4h1zM46 8.4h.9z"/>
<path d="M63.4 19.8h.1zM63.4 19.8h.1z"/>
<path d="M63.4 18.8h.2zM63.4 18.8h.2z"/>
<path d="M63.4 18.8h.3zM63.3 18.8h.4z"/>
<path d="M63.3 18.8l.4 .1zM63.3 18.8l.4 .1z"/>
<path d="M63.3 19.8h.4zM63.3 19.8h.3z"/>
<path d="M63.2 18.9h.6zM63.2 18.9h.6z"/>
<path d="M63.2 19.7h.5zM63.2 19.7l.5 .1z"/>
<path d="M63.2 18.9l.6 .1zM63.2 18.9l.6 .1z"/>
<path d="M63.2 19.7h.6zM63.2 19.7h.5z"/>
<path d="M63.1 19h.8zM63.1 19h.8z"/>
<path d="M63.1 19.6h.7zM63.1 19.6l.7 .1z"/>
<path d="M63.1 19h.8zM63.1 19h.8z"/>
<path d="M63.1 19.6h.8zM63.1 19.6h.7z"/>
<path d="M63 19l.9 .1zM63 19l.9 .1z"/>
<path d="M63 19.1l1 .1-.1-.1zM63 19.1l1 .1h-1z"/>
<path d="M63 19.5l.9 .1v-.1zM63 19.5l.9 .1h-.9z"/>
<path d="M63 19.6h.9zM63 19.6h.9z"/>
<path d="M63 19.2h1zM63 19.2h1z"/>
<path d="M63 19.2l1 .1v-.1zM63 19.2l1 .1h-1z"/>
<path d="M63 19.3h1zM63 19.3h1z"/>
<path d="M63 19.3l1 .1v-.1zM63 19.3l1 .1h-1z"/>
<path d="M63 19.4h1zM63 19.4l.9 .1z"/>
<path d="M82.3 12.8h.3zM82.4 12.8h.2z"/>
<path d="M82.4 11.8h.2zM82.3 11.8h.3z"/>
<path d="M82.3 11.8h.4zM82.3 11.8h.4z"/>
<path d="M82.3 11.8h.4zM82.2 11.8h.5z"/>
<path d="M82.3 12.7h.4zM82.3 12.7l.3 .1z"/>
<path d="M82.2 11.8l.6 .1zM82.2 11.8l.6 .1z"/>
<path d="M82.2 12.7h.5zM82.2 12.7h.5z"/>
<path d="M82.2 11.9h.6zM82.2 11.9h.6z"/>
<path d="M82.2 12.7h.6zM82.2 12.7h.5z"/>
<path d="M82.1 11.9l.8 .1zM82.1 11.9l.8 .1z"/>
<path d="M82.1 12.7h.7zM82.1 12.7h.7z"/>
<path d="M82.1 12l.8 .1v-.1zM82.1 12l.8 .1h-.9z"/>
<path d="M82.1 12.6h.8zM82.1 12.6l.7 .1z"/>
<path d="M82 12.1h.9zM82 12.1h.9z"/>
<path d="M82 12.1l1 .1-.1-.1zM82 12.1l1 .1h-1z"/>
<path d="M82 12.5h.9zM82 12.5h.9z"/>
<path d="M82 12.5l.9 .1v-.1zM82 12.5l.9 .1h-.8z"/>
<path d="M82 12.2h1zM82 12.2h1z"/>
<path d="M82 12.2l1 .1v-.1zM82 12.2l1 .1h-1z"/>
<path d="M82 12.3l1 .1zM82 12.3l1 .1z"/>
<path d="M82 12.4h1zM82 12.4h1h-1z"/>
<path d="M82 12.4h1zM82 12.4l.9 .1z"/>
<path d="M141.4 14.8h.2zM141.4 14.8h.2z"/>
<path d="M141.4 13.8h.2zM141.4 13.8h.2z"/>
<path d="M141.4 13.8h.3zM141.4 13.8h.3z"/>
<path d="M141.3 13.8l.4 .1zM141.2 13.9h.5z"/>
<path d="M141.3 14.8h.4zM141.3 14.8h.3z"/>
<path d="M141.2 13.9h.6zM141.2 13.9h.6z"/>
<path d="M141.2 14.7h.5zM141.2 14.7l.5 .1z"/>
<path d="M141.2 13.9h.6zM141.2 13.9h.6z"/>
<path d="M141.2 14.7h.6zM141.2 14.7h.5z"/>
<path d="M141.1 13.9l.8 .1-.1-.1zM141.1 13.9l.8 .1h-.8z"/>
<path d="M141.1 14.6h.7zM141.1 14.6l.7 .1z"/>
<path d="M141.1 14h.8zM141.1 14h.8z"/>
<path d="M141.1 14.6h.8zM141.1 14.6h.7z"/>
<path d="M141.1 14l.8 .1zM141.1 14l.8 .1z"/>
<path d="M141.1 14.6h.8zM141.1 14.6h.8z"/>
<path d="M141 14.1l.9 .1v-.1zM141 14.1l.9 .1h-.9z"/>
<path d="M141 14.2h1zM141 14.2h1z"/>
<path d="M141 14.4l.9 .1zM141 14.4l.9 .1z"/>
<path d="M141 14.5l.9 .1v-.1zM141 14.5l.9 .1h-.8z"/>
<path d="M141 14.2l1 .1v-.1zM141 14.2l1 .1h-1z"/>
<path d="M141 14.3h1zM141 14.3h1z"/>
<path d="M141 14.3l.9 .1 .1-.1zM141 14.3l.9 .1h-.9z"/>
<path d="M59.4 36.8h.2zM59.4 36.8h.2z"/>
<path d="M59.4 35.8h.2zM59.4 35.8h.2z"/>
<path d="M59.4 35.8h.3zM59.4 35.8h.3z"/>
<path d="M59.3 35.8h.4zM59.2 35.8h.5z"/>
<path d="M59.3 36.7h.4zM59.3 36.7l.3 .1z"/>
<path d="M59.2 35.8l.6 .1zM59.2 35.8l.6 .1z"/>
<path d="M59.2 36.7h.5zM59.2 36.7h.5z"/>
<path d="M59.2 35.9h.6zM59.1 35.9h.7z"/>
<path d="M59.2 36.7h.6zM59.2 36.7h.5z"/>
<path d="M59.1 35.9l.8 .1zM59.1 35.9l.8 .1z"/>
<path d="M59.1 36.7h.7zM59.1 36.7h.7z"/>
<path d="M59.1 36l.8 .1v-.1zM59.1 36l.8 .1h-.8z"/>
<path d="M59.1 36.6h.8zM59.1 36.6l.7 .1z"/>
<path d="M59.1 36.1h.8zM59.1 36.1h.8z"/>
<path d="M59.1 36.5l.8 .1v-.1zM59.1 36.5l.8 .1h-.8z"/>
<path d="M59 36.1h.9zM59 36.1h.9z"/>
<path d="M59 36.1l1 .1-.1-.1zM59 36.1l1 .1h-1z"/>
<path d="M59 36.4l.9 .1zM59 36.4l.9 .1z"/>
<path d="M59 36.5h.9zM59 36.5h.9z"/>
<path d="M59 36.2l1 .1zM59 36.2l1 .1z"/>
<path d="M59 36.3l1 .1v-.1zM59 36.3l1 .1h-1z"/>
<path d="M59 36.4h.9h.1zM59 36.4h.9h-.9z"/>
<path d="M78.4 30.8h.1zM78.4 30.8h.1z"/>
<path d="M78.4 29.8h.2zM78.4 29.8h.2z"/>
<path d="M78.4 29.8h.3zM78.3 29.8h.4z"/>
<path d="M78.3 29.8l.4 .1zM78.2 29.9h.5z"/>
<path d="M78.3 30.8h.4zM78.3 30.8h.3z"/>
<path d="M78.2 29.9h.6zM78.2 29.9h.6z"/>
<path d="M78.2 30.7h.5zM78.2 30.7l.5 .1z"/>
<path d="M78.2 29.9h.6zM78.2 29.9h.6z"/>
<path d="M78.2 30.7h.6zM78.2 30.7h.5z"/>
<path d="M78.1 29.9l.8 .1-.1-.1zM78.1 29.9l.8 .1h-.8z"/>
<path d="M78.1 30.6h.7zM78.1 30.6l.7 .1z"/>
<path d="M78.1 30h.8zM78.1 30h.8z"/>
<path d="M78.1 30.6h.8zM78.1 30.6h.7z"/>
<path d="M78.1 30l.9 .1zM78.1 30l.9 .1z"/>
<path d="M78.1 30.6h.8zM78.1 30.6h.8z"/>
<path d="M78 30.1l1 .1v-.1zM78 30.1l1 .1h-1z"/>
<path d="M78 30.2h1zM78 30.2h1z"/>
<path d="M78 30.4l1 .1zM78 30.4l1 .1z"/>
<path d="M78 30.5l.9 .1 .1-.1zM78 30.5l.9 .1h-.8z"/>
<path d="M78 30.2l1 .1v-.1zM78 30.2l1 .1h-1z"/>
<path d="M78 30.3h1zM78 30.3h1z"/>
<path d="M78 30.3l1 .1v-.1zM78 30.3l1 .1h-1z"/>
<path d="M137.4 41.8h.1zM137.4 41.8h.1z"/>
<path d="M137.4 40.8h.2zM137.4 40.8h.2z"/>
<path d="M137.4 40.8h.3zM137.3 40.8h.4z"/>
<path d="M137.3 40.8h.5zM137.2 40.8h.6z"/>
<path d="M137.3 41.7h.4zM137.3 41.7l.3 .1z"/>
<path d="M137.2 40.8l.6 .1zM137.2 40.9h.6z"/>
<path d="M137.2 41.7h.6zM137.2 41.7h.5z"/>
<path d="M137.2 40.9h.6zM137.2 40.9h.6z"/>
<path d="M137.2 41.7h.6zM137.2 41.7h.6z"/>
<path d="M137.1 40.9l.8 .1zM137.1 40.9l.8 .1z"/>
<path d="M137.1 41.6h.7zM137.1 41.6l.7 .1z"/>
<path d="M137.1 41l.8 .1v-.1zM137.1 41l.8 .1h-.9z"/>
<path d="M137.1 41.6h.8zM137.1 41.6h.7z"/>
<path d="M137 41.1h1zM137 41.1h1z"/>
<path d="M137 41.5l.9 .1v-.1zM137 41.5l.9 .1h-.8z"/>
<path d="M137 41.1l1 .1v-.1zM137 41.1l1 .1h-1z"/>
<path d="M137 41.2h1zM137 41.2h1z"/>
<path d="M137 41.2l1 .1v-.1zM137 41.2l1 .1h-1z"/>
<path d="M137 41.3l1 .1zM137 41.3l1 .1z"/>
<path d="M137 41.4h1zM137 41.4h1h-1z"/>
<path d="M137 41.4l1 .1zM137 41.4l1 .1z"/>
<path d="M137 41.5h1zM137 41.5h.9z"/>
<path d="M63.4 68.8h.1zM63.4 68.8h.1z"/>
<path d="M63.4 67.8h.2zM63.4 67.8h.2z"/>
<path d="M63.4 67.8h.3zM63.3 67.8h.4z"/>
<path d="M63.3 67.8l.4 .1zM63.3 67.8l.4 .1z"/>
<path d="M63.3 68.7h.4zM63.3 68.7l.3 .1z"/>
<path d="M63.2 67.9h.6zM63.2 67.9h.6z"/>
<path d="M63.2 68.7h.5zM63.2 68.7h.5z"/>
<path d="M63.2 67.9h.6zM63.2 67.9h.6z"/>
<path d="M63.2 68.7h.6zM63.2 68.7h.5z"/>
<path d="M63.1 67.9l.8 .1zM63.1 67.9l.8 .1z"/>
<path d="M63.1 68.7h.7zM63.1 68.7h.7z"/>
<path d="M63.1 68h.8zM63.1 68h.8z"/>
<path d="M63.1 68.6h.8zM63.1 68.6l.7 .1z"/>
<path d="M63 68l.9 .1v-.1zM63 68l.9 .1h-.9z"/>
<path d="M63 68.1h1zM63 68.1h1z"/>
<path d="M63 68.5h.9zM63 68.5h.9z"/>
<path d="M63 68.5l.9 .1v-.1zM63 68.5l.9 .1h-.8z"/>
<path d="M63 68.1l1 .1v-.1zM63 68.1l1 .1h-1z"/>
<path d="M63 68.2l1 .1zM63 68.2l1 .1z"/>
<path d="M63 68.3l1 .1v-.1zM63 68.3l1 .1h-1z"/>
<path d="M63 68.4h1zM63 68.4h1z"/>
<path d="M63 68.4l.9 .1 .1-.1zM63 68.4l.9 .1h-.9z"/>
<path d="M133.4 68.8h.2zM133.4 68.8h.2z"/>
<path d="M133.4 67.8h.2zM133.4 67.8h.2z"/>
<path d="M133.4 67.8h.3zM133.3 67.8h.4z"/>
<path d="M133.3 67.8l.4 .1zM133.2 67.9h.5z"/>
<path d="M133.3 68.7h.4zM133.3 68.7l.3 .1z"/>
<path d="M133.2 67.9h.6zM133.2 67.9h.6z"/>
<path d="M133.2 68.7h.5zM133.2 68.7h.5z"/>
<path d="M133.2 67.9h.6zM133.2 67.9h.6z"/>
<path d="M133.2 68.7h.6zM133.2 68.7h.5z"/>
<path d="M133.1 67.9l.8 .1zM133.1 67.9l.8 .1z"/>
<path d="M133.1 68.7h.7zM133.1 68.7h.7z"/>
<path d="M133.1 68h.8zM133.1 68h.8z"/>
<path d="M133.1 68.6h.8zM133.1 68.6l.7 .1z"/>
<path d="M133.1 68l.8 .1v-.1zM133.1 68l.8 .1h-.9z"/>
<path d="M133.1 68.5l.8 .1v-.1zM133.1 68.5l.8 .1h-.8z"/>
<path d="M133 68.1h1zM133 68.1h1z"/>
<path d="M133 68.5h.9zM133 68.5h.9z"/>
<path d="M133 68.1l1 .1v-.1zM133 68.1l1 .1h-1z"/>
<path d="M133 68.2l1 .1zM133 68.2l1 .1z"/>
<path d="M133 68.3l1 .1v-.1zM133 68.3l1 .1h-1z"/>
<path d="M133 68.4h1zM133 68.4h1z"/>
<path d="M133 68.4l.9 .1 .1-.1zM133 68.4l.9 .1h-.9z"/>
<path d="M59.4 82.8h.2zM59.4 82.8h.2z"/>
<path d="M59.4 81.8h.2zM59.4 81.8h.2z"/>
<path d="M59.4 81.8h.3zM59.3 81.8h.4z"/>
<path d="M59.3 81.8l.4 .1zM59.2 81.9h.5z"/>
<path d="M59.3 82.8h.4zM59.3 82.8h.3z"/>
<path d="M59.2 81.9h.6zM59.2 81.9h.6z"/>
<path d="M59.2 82.7h.5zM59.2 82.7l.5 .1z"/>
<path d="M59.2 81.9l.6 .1zM59.1 82h.7z"/>
<path d="M59.2 82.7h.6zM59.2 82.7h.5z"/>
<path d="M59.1 82h.8zM59.1 82h.8z"/>
<path d="M59.1 82.6h.7zM59.1 82.6l.7 .1z"/>
<path d="M59.1 82h.8zM59.1 82h.8z"/>
<path d="M59.1 82.6h.8zM59.1 82.6h.7z"/>
<path d="M59.1 82l.8 .1zM59.1 82l.8 .1z"/>
<path d="M59.1 82.5h.8zM59.1 82.5l.8 .1z"/>
<path d="M59 82.1l.9 .1v-.1zM59 82.1l.9 .1h-.9z"/>
<path d="M59 82.2h1zM59 82.2h1z"/>
<path d="M59 82.4l.9 .1v-.1zM59 82.4l.9 .1h-.9z"/>
<path d="M59 82.5h.9zM59 82.5h.9z"/>
<path d="M59 82.2l1 .1v-.1zM59 82.2l1 .1h-1z"/>
<path d="M59 82.3l1 .1v-.1zM59 82.3l1 .1h-1z"/>
<path d="M59 82.4h1zM59 82.4h.9z"/>
</g>
<g font-size="3.5">
<text x="5.3" y="11.9">Контролируемая</text>
<text x="13.4" y="14.8">1сек</text>
<text x="157.7" y="15.3">Блокир</text>
<text x="182.6" y="15.3">.</text>
<text x="23" y="20.4">1сек</text>
<text x="5.3" y="25.9">Контролируемая</text>
<text x="13.5" y="28.8">2сек</text>
<text x="23" y="37.3">2сек</text>
<text x="5.5" y="42.9">Высокое напряж</text>
<text x="13.5" y="45.8">1сек</text>
<text x="26.8" y="42.9">.</text>
<text x="159.4" y="42.3">Перенапряжение</text>
<text x="5.5" y="49.9">Высокое напряж</text>
<text x="13.6" y="52.8">2сек</text>
<text x="26.8" y="49.9">.</text>
<text x="21.1" y="58.3">2сек</text>
<text x="6.1" y="63.9">Низкое напряж.</text>
<text x="13.4" y="66.8">1сек</text>
<text x="169.7" y="67.9">.напр</text>
<text x="176.5" y="67.9">.</text>
<text x="6.1" y="77.9">Низкое напряж.</text>
<text x="21.1" y="72.3">1сек</text>
<text x="13.5" y="80.8">2сек</text>
<text x="4.7" y="86.3">Блокир</text>
<text x="160.2" y="89.9">Ненормальный</text>
<text x="4.6" y="91.9">Превышение 3U0</text>
<text x="13.4" y="94.8">1сек</text>
<text x="166.2" y="92.8">режим</text>
<text x="4.6" y="98.9">Превышение 3U0</text>
<text x="13.5" y="101.8">2сек</text>
<text x="5.4" y="105.9">Превышение U2</text>
<text x="5.4" y="112.9">Превышение U2</text>
<text x="13.4" y="108.8">1сек</text>
<text x="13.5" y="115.8">2сек</text>
</g>
<g font-size="2.5">
<text x="52.3" y="7.2">&amp;</text>
<text x="69.5" y="9.2">1</text>
<text x="109.3" y="7.2">&amp;</text>
<text x="126.5" y="9.2">1</text>
<text x="52.3" y="25.2">&amp;</text>
<text x="69.5" y="27.2">1</text>
<text x="92.3" y="25.2">&amp;</text>
<text x="109.3" y="36.2">&amp;</text>
<text x="126.5" y="38.2">1</text>
<text x="109.3" y="49.2">&amp;</text>
<text x="109.3" y="63.2">&amp;</text>
<text x="126.5" y="65.2">1</text>
<text x="109.3" y="77.2">&amp;</text>
<text x="147.5" y="83.2">1</text>
<text x="52.5" y="91.2">1</text>
<text x="109.3" y="91.2">&amp;</text>
<text x="126.5" y="93.2">1</text>
<text x="52.5" y="105.2">1</text>
<text x="109.3" y="105.2">&amp;</text>
</g>
<text font-size="2.4" x="37.8" y="4.2">SGF1</text>
<g font-size="1.7">
<text x="33.6" y="5.9">&quot;0&quot;</text>
<text x="33.4" y="9.1">&quot;1&quot;</text>
<text x="38.1" y="6.9">0</text>
<text x="38.1" y="9.9">1</text>
</g>
</svg>
